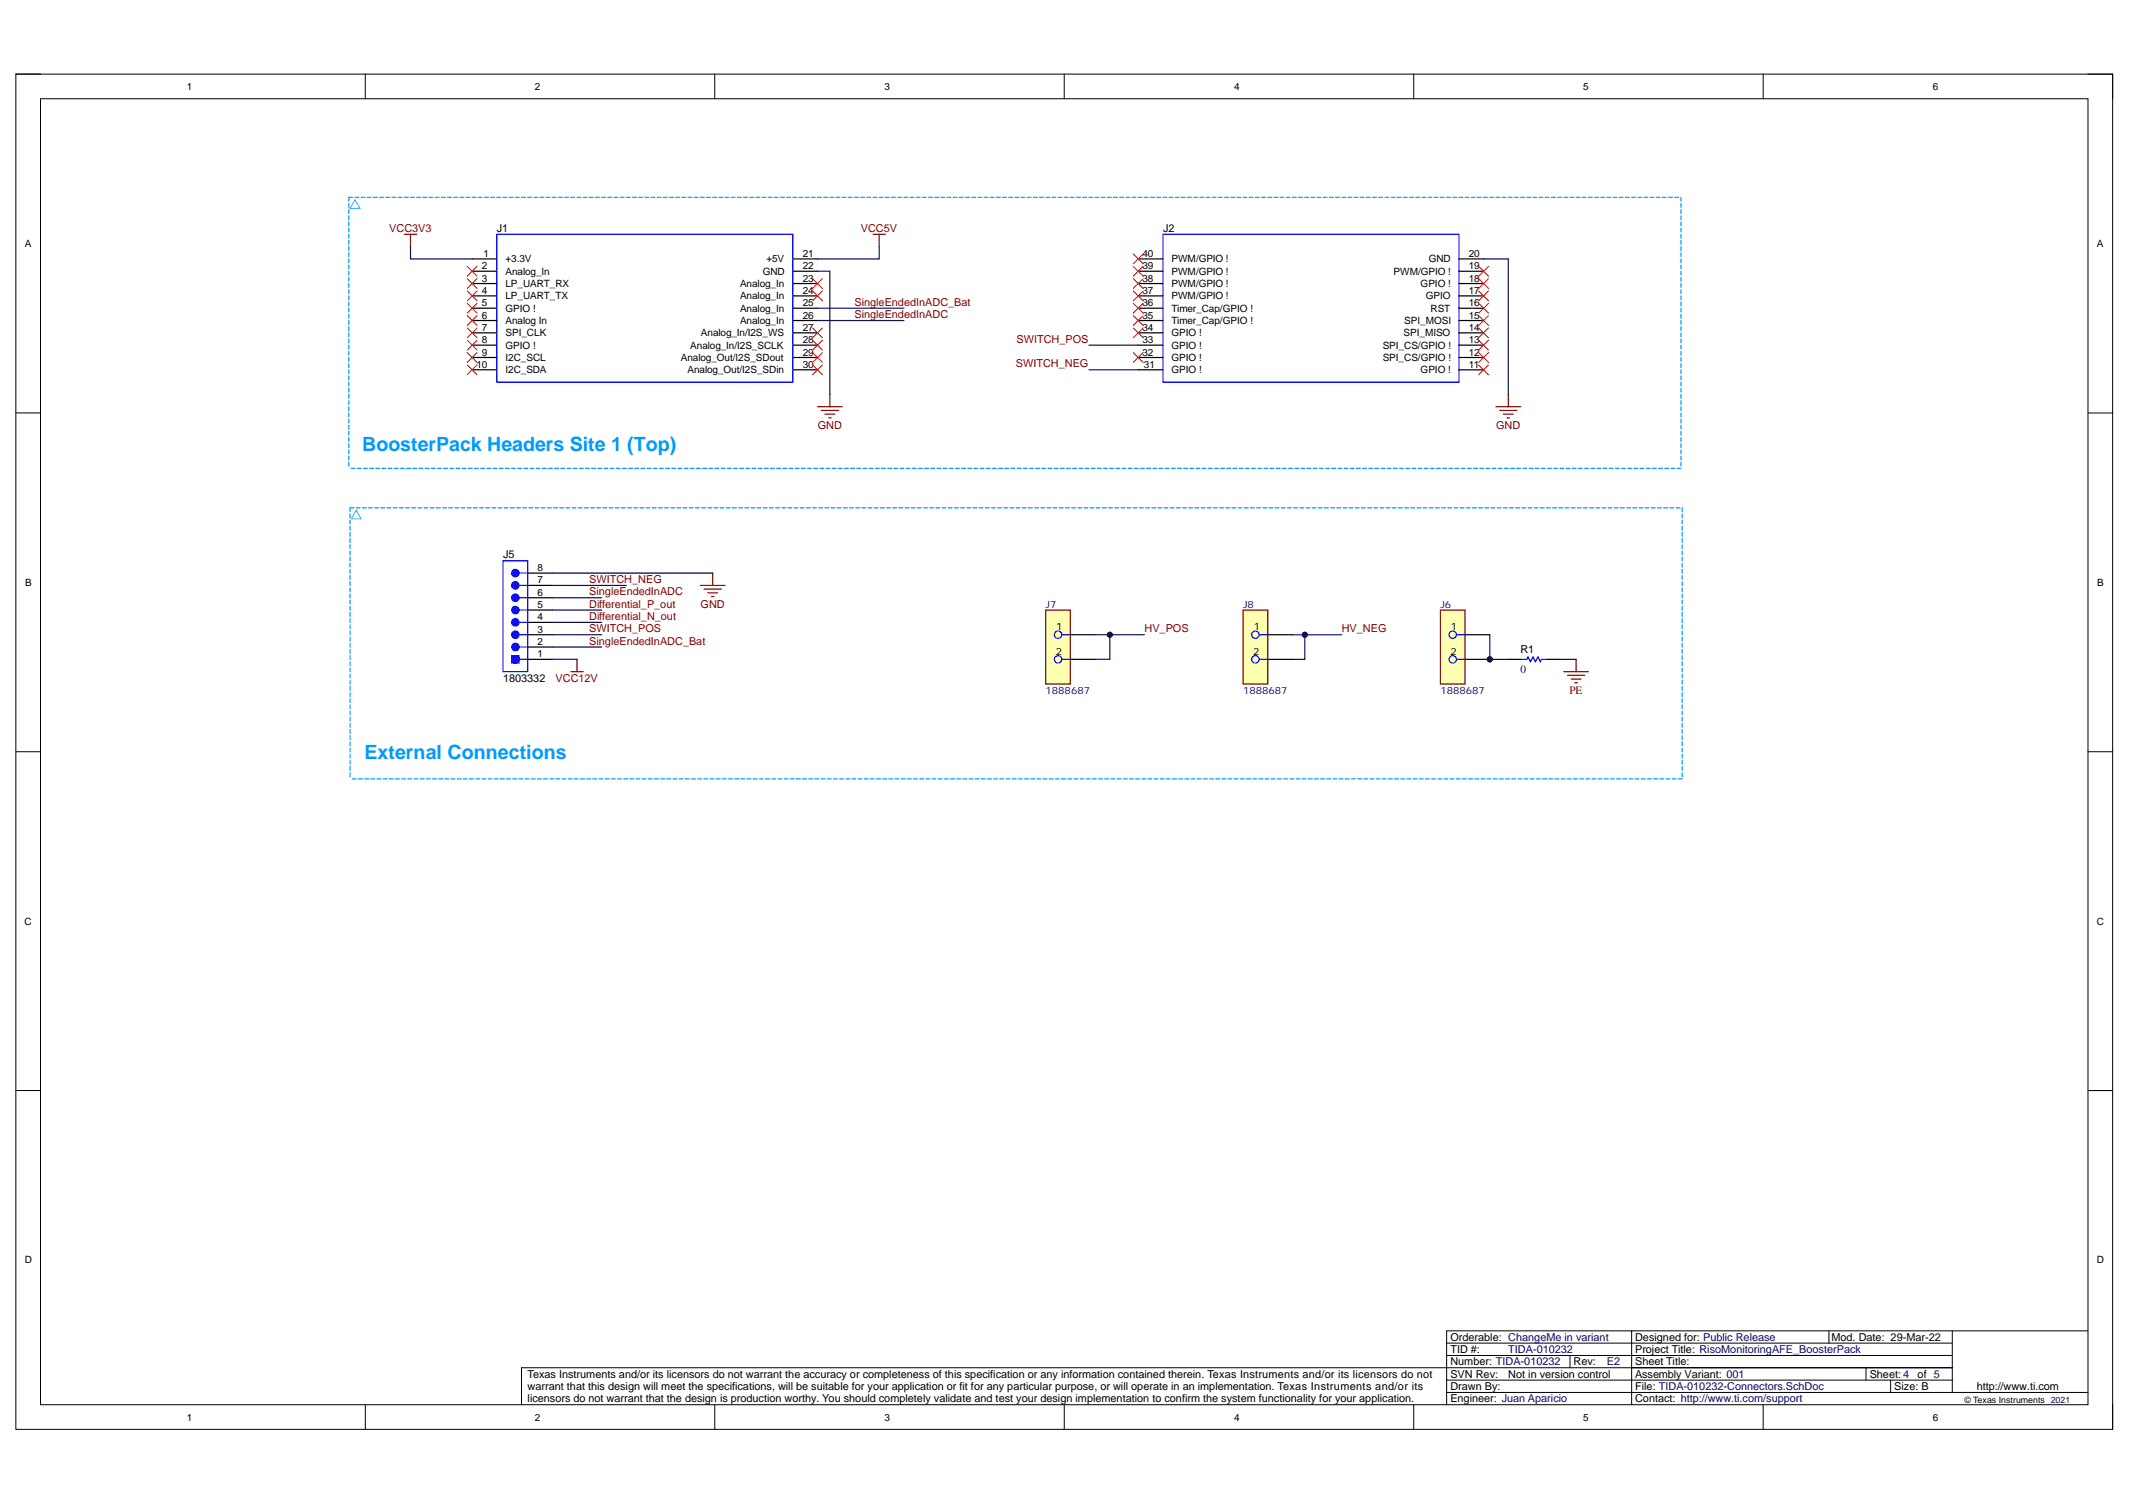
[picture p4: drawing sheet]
<svg xmlns="http://www.w3.org/2000/svg" width="297mm" height="210mm" viewBox="0 0 297 210" stroke-linecap="round" stroke-linejoin="round" font-family="sans-serif">
<path d="M2.2 10.3h292.4v189.1h-292.4z" fill="none" stroke="#000" stroke-width=".14"/>
<path d="M5.6 13.8h285.6v182.1h-285.6z" fill-rule="evenodd" fill="#fff"/>
<g fill="none" stroke="#000" stroke-width=".14">
<path d="M2.2 10.3h3.4M5.6 13.8h285.6v182.1h-285.6zM50.9 10.3v3.5M99.7 10.3v3.5M148.4 10.3v3.5M197.1 10.3v3.5M245.9 10.3v3.5M291.2 10.3h3.4v3.5M2.2 57.6h3.4M291.2 57.6h3.4M2.2 104.8h3.4M291.2 104.8h3.4"/>
<path d="M2.2 152.1h3.4M291.2 152.1h3.4M50.9 195.9v3.5M99.7 195.9v3.5M148.4 195.9v3.5M197.1 195.9v3.5M201.7 194.2h89.5M201.7 192.5h70.6M201.7 189h70.6M201.7 187.3h70.6M218.9 189v1.8M227.5 185.6v10.3"/>
<path d="M245.9 195.9v3.5M255.1 185.6v1.7M260.2 190.8v1.7M263.7 192.5v1.7M272.3 190.8h-199.6v5.1M272.3 185.6v8.6M291.2 185.6h-89.5v10.3M294.6 195.9v3.5"/>
</g>
<g fill="none" stroke="#800000" stroke-width=".17">
<path d="M56.4 32.7h1.7M57.2 32.7v1.7M121.8 32.7h1.7M122.6 32.7v1.7M114 56.7h3.5M114.5 57.2h2.4M115 57.8h1.4M115.6 58.3h.3M115.7 55v1.7M208.6 56.7h3.5M209.1 57.2h2.4M209.7 57.8h1.3"/>
<path d="M210.2 58.3h.3M210.3 55v1.7"/>
</g>
<g fill="none" stroke="#09f" stroke-width=".17">
<path d="M48.6 28.4v.5M48.6 29.2v.6M48.6 30.1v.5M48.6 31v.5M48.6 31.8v.6M48.6 32.7v.5M48.6 33.5v.6M48.6 34.4v.5M48.6 35.3v.5M48.6 36.1v.5M48.6 37v.5M48.6 37.8v.6"/>
<path d="M48.6 38.7v.5M48.6 39.5v.6M49.2 27.5h-.6v.6M49.5 27.5h.5M50.4 27.5h.5M51.2 27.5h.6M52.1 27.5h.5M52.9 27.5h.6M53.8 27.5h.5M54.7 27.5h.5M55.5 27.5h.6M56.4 27.5h.5"/>
<path d="M57.2 27.5h.6M58.1 27.5h.5M59 27.5h.5M59.8 27.5h.6M60.7 27.5h.5M61.5 27.5h.6M62.4 27.5h.5M63.3 27.5h.5M64.1 27.5h.6M65 27.5h.5M65.8 27.5h.6M66.7 27.5h.5"/>
<path d="M67.6 27.5h.5M68.4 27.5h.6M69.3 27.5h.5M70.1 27.5h.6M71 27.5h.5M71.9 27.5h.5M72.7 27.5h.6M73.6 27.5h.5M74.4 27.5h.6M75.3 27.5h.5M76.2 27.5h.5M77 27.5h.6"/>
<path d="M77.9 27.5h.5M78.7 27.5h.6M79.6 27.5h.5M80.5 27.5h.5M81.3 27.5h.6M82.2 27.5h.5M83 27.5h.6M83.9 27.5h.5M84.8 27.5h.5M85.6 27.5h.6M86.5 27.5h.5M87.4 27.5h.5"/>
<path d="M88.2 27.5h.5M89.1 27.5h.5M89.9 27.5h.6M90.8 27.5h.5M91.7 27.5h.5M92.5 27.5h.5M93.4 27.5h.5M94.2 27.5h.6M95.1 27.5h.5M96 27.5h.5M96.8 27.5h.5M97.7 27.5h.5"/>
<path d="M98.5 27.5h.6M99.4 27.5h.5M100.3 27.5h.5M101.1 27.5h.5M102 27.5h.5M102.8 27.5h.6M103.7 27.5h.5M104.6 27.5h.5M105.4 27.5h.5M106.3 27.5h.5M107.1 27.5h.6M108 27.5h.5"/>
<path d="M108.9 27.5h.5M109.7 27.5h.5M110.6 27.5h.5M111.4 27.5h.6M112.3 27.5h.5M113.2 27.5h.5M114 27.5h.5M114.9 27.5h.5M115.7 27.5h.6M116.6 27.5h.5M117.5 27.5h.5M118.3 27.5h.5"/>
<path d="M119.2 27.5h.5M120 27.5h.6M120.9 27.5h.5M121.8 27.5h.5M122.6 27.5h.5M123.5 27.5h.5M124.3 27.5h.6M125.2 27.5h.5M126.1 27.5h.5M126.9 27.5h.5M127.8 27.5h.5M128.6 27.5h.6"/>
<path d="M129.5 27.5h.5M130.4 27.5h.5M131.2 27.5h.5M132.1 27.5h.5M132.9 27.5h.6M133.8 27.5h.5M134.7 27.5h.5M135.5 27.5h.5M136.4 27.5h.5M137.2 27.5h.6M138.1 27.5h.5M139 27.5h.5"/>
<path d="M139.8 27.5h.5M140.7 27.5h.5M141.5 27.5h.6M142.4 27.5h.5M143.3 27.5h.5M144.1 27.5h.5M145 27.5h.5M145.8 27.5h.6M146.7 27.5h.5M147.6 27.5h.5M148.4 27.5h.5M149.3 27.5h.5"/>
<path d="M150.1 27.5h.6M151 27.5h.5M151.9 27.5h.5M152.7 27.5h.5M153.6 27.5h.5M154.4 27.5h.6M155.3 27.5h.5M156.2 27.5h.5M157 27.5h.5M157.9 27.5h.5M158.7 27.5h.6M159.6 27.5h.5"/>
<path d="M160.5 27.5h.5M161.3 27.5h.5M162.2 27.5h.5M163 27.5h.6M163.9 27.5h.5M164.8 27.5h.5M165.6 27.5h.5M166.5 27.5h.5M167.3 27.5h.6M168.2 27.5h.5M169.1 27.5h.5M169.9 27.5h.5"/>
<path d="M170.8 27.5h.5M171.6 27.5h.6M172.5 27.5h.5M173.4 27.5h.5M174.2 27.5h.6M175.1 27.5h.5M175.9 27.5h.6M176.8 27.5h.5M177.7 27.5h.5M178.5 27.5h.5M179.4 27.5h.5M180.2 27.5h.6"/>
<path d="M181.1 27.5h.5M182 27.5h.5M182.8 27.5h.6M183.7 27.5h.5M184.5 27.5h.6M185.4 27.5h.5M186.3 27.5h.5M187.1 27.5h.5M188 27.5h.5M188.8 27.5h.6M189.7 27.5h.5M190.6 27.5h.5"/>
<path d="M191.4 27.5h.6M192.3 27.5h.5M193.1 27.5h.6M194 27.5h.5M194.9 27.5h.5M195.7 27.5h.6M196.6 27.5h.5M197.4 27.5h.6M198.3 27.5h.5M199.2 27.5h.5M200 27.5h.6M200.9 27.5h.5"/>
<path d="M201.7 27.5h.6M202.6 27.5h.5M203.5 27.5h.5M204.3 27.5h.6M205.2 27.5h.5M206 27.5h.6M206.9 27.5h.5M207.8 27.5h.5M208.6 27.5h.6M209.5 27.5h.5M210.3 27.5h.6M211.2 27.5h.5"/>
<path d="M212.1 27.5h.5M212.9 27.5h.6M213.8 27.5h.5M214.6 27.5h.6M215.5 27.5h.5M216.4 27.5h.5M217.2 27.5h.6M218.1 27.5h.5M218.9 27.5h.6M219.8 27.5h.5M220.7 27.5h.5M221.5 27.5h.6"/>
<path d="M222.4 27.5h.5M223.2 27.5h.6M224.1 27.5h.5M225 27.5h.5M225.8 27.5h.6M226.7 27.5h.5M227.5 27.5h.6M228.4 27.5h.5M229.3 27.5h.5M230.1 27.5h.6M231 27.5h.5M231.8 27.5h.6"/>
<path d="M232.7 27.5h.5M233.6 27.5h.5M234.4 27.5v.6M234.4 28.4v.5M234.4 29.2v.6M234.4 30.1v.5M234.4 31v.5M234.4 31.8v.6M234.4 32.7v.5M234.4 33.5v.6M234.4 34.4v.5M234.4 35.3v.5"/>
<path d="M234.4 36.1v.6M234.4 37v.5M234.4 37.8v.6M234.4 38.7v.5M234.4 39.5v.6M48.6 40.4v.5M48.6 41.3v.5M48.6 42.1v.6M48.6 43v.5M48.6 43.8v.6M48.6 44.7v.5M48.6 45.6v.5"/>
<path d="M48.6 46.4v.6M48.6 47.3v.5M48.6 48.1v.6M48.6 49v.5M48.6 49.9v.5M48.6 50.7v.6M48.6 51.6v.5M48.6 52.4v.6M48.6 53.3v.5M48.6 54.2v.5M48.6 55v.5M48.6 55.9v.5"/>
<path d="M48.6 56.7v.6M48.6 57.6v.5M48.6 58.4v.6M48.6 59.3v.5M234.4 40.4v.6M234.4 41.3v.5M234.4 42.1v.6M234.4 43v.5M234.4 43.8v.6M234.4 44.7v.5M234.4 45.6v.5M234.4 46.4v.6"/>
<path d="M234.4 47.3v.5M234.4 48.1v.6M234.4 49v.5M234.4 49.9v.5M234.4 50.7v.6M234.4 51.6v.5M234.4 52.4v.6M234.4 53.3v.5M234.4 54.2v.5M234.4 55v.6M234.4 55.9v.5M234.4 56.7v.6"/>
<path d="M234.4 57.6v.5M234.4 58.5v.5M234.4 59.3v.5M48.6 60.2v.5M48.6 61v.6M48.6 61.9v.5M48.6 62.7v.6M48.6 63.6v.5M48.6 64.5v.5M49 65.3h.5M49.8 65.3h.6M50.7 65.3h.5"/>
<path d="M51.5 65.3h.6M52.4 65.3h.5M53.3 65.3h.5M54.1 65.3h.6M55 65.3h.5M55.8 65.3h.6M56.7 65.3h.5M57.6 65.3h.5M58.4 65.3h.6M59.3 65.3h.5M60.1 65.3h.6M61 65.3h.5"/>
<path d="M61.9 65.3h.5M62.7 65.3h.6M63.6 65.3h.5M64.4 65.3h.6M65.3 65.3h.5M66.2 65.3h.5M67 65.3h.6M67.9 65.3h.5M68.7 65.3h.6M69.6 65.3h.5M70.5 65.3h.5M71.3 65.3h.6"/>
<path d="M72.2 65.3h.5M73 65.3h.6M73.9 65.3h.5M74.8 65.3h.5M75.6 65.3h.6M76.5 65.3h.5M77.3 65.3h.6M78.2 65.3h.5M79.1 65.3h.5M79.9 65.3h.6M80.8 65.3h.5M81.6 65.3h.6"/>
<path d="M82.5 65.3h.5M83.4 65.3h.5M84.2 65.3h.6M85.1 65.3h.5M85.9 65.3h.6M86.8 65.3h.6M87.7 65.3h.5M88.5 65.3h.6M89.4 65.3h.5M90.2 65.3h.6M91.1 65.3h.6M92 65.3h.5"/>
<path d="M92.8 65.3h.6M93.7 65.3h.5M94.5 65.3h.6M95.4 65.3h.6M96.3 65.3h.5M97.1 65.3h.6M98 65.3h.5M98.8 65.3h.6M99.7 65.3h.6M100.6 65.3h.5M101.4 65.3h.6M102.3 65.3h.5"/>
<path d="M103.1 65.3h.6M104 65.3h.6M104.9 65.3h.5M105.7 65.3h.6M106.6 65.3h.5M107.4 65.3h.6M108.3 65.3h.6M109.2 65.3h.5M110 65.3h.6M110.9 65.3h.5M111.7 65.3h.6M112.6 65.3h.6"/>
<path d="M113.5 65.3h.5M114.3 65.3h.6M115.2 65.3h.5M116.1 65.3h.5M116.9 65.3h.6M117.8 65.3h.5M118.6 65.3h.6M119.5 65.3h.5M120.4 65.3h.5M121.2 65.3h.6M122.1 65.3h.5M122.9 65.3h.6"/>
<path d="M123.8 65.3h.5M124.7 65.3h.5M125.5 65.3h.6M126.4 65.3h.5M127.2 65.3h.6M128.1 65.3h.5M129 65.3h.5M129.8 65.3h.6M130.7 65.3h.5M131.5 65.3h.6M132.4 65.3h.5M133.3 65.3h.5"/>
<path d="M134.1 65.3h.6M135 65.3h.5M135.8 65.3h.6M136.7 65.3h.5M137.6 65.3h.5M138.4 65.3h.6M139.3 65.3h.5M140.1 65.3h.6M141 65.3h.5M141.9 65.3h.5M142.7 65.3h.6M143.6 65.3h.5"/>
<path d="M144.4 65.3h.6M145.3 65.3h.5M146.2 65.3h.5M147 65.3h.6M147.9 65.3h.5M148.7 65.3h.6M149.6 65.3h.5M150.5 65.3h.5M151.3 65.3h.6M152.2 65.3h.5M153 65.3h.6M153.9 65.3h.5"/>
<path d="M154.8 65.3h.5M155.6 65.3h.6M156.5 65.3h.5M157.3 65.3h.6M158.2 65.3h.5M159.1 65.3h.5M159.9 65.3h.6M160.8 65.3h.5M161.6 65.3h.6M162.5 65.3h.5M163.4 65.3h.5M164.2 65.3h.6"/>
<path d="M165.1 65.3h.5M165.9 65.3h.6M166.8 65.3h.5M167.7 65.3h.5M168.5 65.3h.6M169.4 65.3h.5M170.2 65.3h.6M171.1 65.3h.5M172 65.3h.5M172.8 65.3h.6M173.7 65.3h.5M174.5 65.3h.6"/>
<path d="M175.4 65.3h.5M176.3 65.3h.5M177.1 65.3h.6M178 65.3h.5M178.8 65.3h.6M179.7 65.3h.5M180.6 65.3h.5M181.4 65.3h.6M182.3 65.3h.5M183.1 65.3h.6M184 65.3h.5M184.9 65.3h.5"/>
<path d="M185.7 65.3h.6M186.6 65.3h.5M187.4 65.3h.6M188.3 65.3h.5M189.2 65.3h.5M190 65.3h.6M190.9 65.3h.5M191.7 65.3h.6M192.6 65.3h.5M193.5 65.3h.5M194.3 65.3h.6M195.2 65.3h.5"/>
<path d="M196 65.3h.6M196.9 65.3h.5M197.8 65.3h.5M198.6 65.3h.6M199.5 65.3h.5M200.3 65.3h.6M201.2 65.3h.5M202.1 65.3h.5M202.9 65.3h.6M203.8 65.3h.5M204.6 65.3h.6M205.5 65.3h.5"/>
<path d="M206.4 65.3h.5M207.2 65.3h.6M208.1 65.3h.5M208.9 65.3h.6M209.8 65.3h.5M210.7 65.3h.5M211.5 65.3h.6M212.4 65.3h.5M213.2 65.3h.6M214.1 65.3h.5M215 65.3h.5M215.8 65.3h.6"/>
<path d="M216.7 65.3h.5M217.5 65.3h.6M218.4 65.3h.5M219.3 65.3h.5M220.1 65.3h.6M221 65.3h.5M221.8 65.3h.6M222.7 65.3h.5M223.6 65.3h.5M224.4 65.3h.6M225.3 65.3h.5M226.1 65.3h.6"/>
<path d="M227 65.3h.5M227.9 65.3h.5M228.7 65.3h.6M229.6 65.3h.5M230.4 65.3h.6M231.3 65.3h.5M232.2 65.3h.5M233 65.3h.6M233.9 65.3h.5M234.4 60.2v.5M234.4 61v.6M234.4 61.9v.5"/>
<path d="M234.4 62.8v.5M234.4 63.6v.5M234.4 64.5v.5"/>
</g>
<path d="M49.5 27.9l.7 1.2h-1.4z" fill="none" stroke="#33adff" stroke-width=".14"/>
<path d="M69.3 32.7h41.3v20.6h-41.3z" fill-rule="evenodd" fill="#fff"/>
<path d="M69.3 32.7h41.3v20.6h-41.3z" fill="none" stroke="#00f" stroke-width=".17"/>
<g fill="none" stroke="#000" stroke-width=".17">
<path d="M65.8 36.1h3.5M65.8 37.8h3.5M65.8 39.5h3.5M110.6 36.1h3.4M110.6 37.8h3.4M110.6 39.5h3.4M65.8 41.3h3.5M65.8 43h3.5M65.8 44.7h3.5M65.8 46.4h3.5M65.8 48.1h3.5M65.8 49.9h3.5"/>
<path d="M65.8 51.6h3.5M110.6 41.3h3.4M110.6 43h3.4M110.6 44.7h3.4M110.6 46.4h3.4M110.6 48.1h3.4M110.6 49.9h3.4M110.6 51.6h3.4"/>
</g>
<path d="M162.2 32.7h41.3v20.6h-41.3z" fill-rule="evenodd" fill="#fff"/>
<path d="M162.2 32.7h41.3v20.6h-41.3z" fill="none" stroke="#00f" stroke-width=".17"/>
<g fill="none" stroke="#000" stroke-width=".17">
<path d="M158.7 39.5h3.5M158.7 37.8h3.5M158.7 36.1h3.5M203.5 39.5h3.4M203.5 37.8h3.4M203.5 36.1h3.4M158.7 51.6h3.5M158.7 49.9h3.5M158.7 48.1h3.5M158.7 46.4h3.5M158.7 44.7h3.5M158.7 43h3.5"/>
<path d="M158.7 41.3h3.5M203.5 49.9h3.4M203.5 48.1h3.4M203.5 46.4h3.4M203.5 44.7h3.4M203.5 43h3.4M203.5 41.3h3.4M203.5 51.6h3.4M73.6 85.1h3.4M73.6 86.8h3.4"/>
</g>
<g fill="none" stroke="#f00" stroke-width=".14">
<path d="M65.2 38.9l1.3 1.3M65.2 37.1l1.3 1.4M66.5 38.9l-1.3 1.3M66.5 37.1l-1.3 1.4M113.3 38.9l1.4 1.3M114.7 38.9l-1.4 1.3M158 35.4l1.4 1.4M158 37.1l1.4 1.4M158 38.9l1.4 1.3M159.4 35.4l-1.4 1.4M159.4 37.1l-1.4 1.4M159.4 38.9l-1.4 1.3"/>
<path d="M206.2 38.9l1.4 1.3M207.6 38.9l-1.4 1.3M65.2 40.6l1.3 1.4M65.2 44l1.3 1.4M65.2 45.7l1.3 1.4M65.2 49.2l1.3 1.3M65.2 50.9l1.3 1.4M66.5 40.6l-1.3 1.4M66.5 44l-1.3 1.4M66.5 45.7l-1.3 1.4M66.5 49.2l-1.3 1.3M66.5 50.9l-1.3 1.4"/>
<path d="M113.3 45.7l1.4 1.4M113.3 47.5l1.4 1.3M113.3 49.2l1.4 1.3M113.3 50.9l1.4 1.4M113.3 40.6l1.4 1.4M114.7 45.7l-1.4 1.4M114.7 47.5l-1.4 1.3M114.7 49.2l-1.4 1.3M114.7 50.9l-1.4 1.4M114.7 40.6l-1.4 1.4M158 40.6l1.4 1.4M158 42.3l1.4 1.4"/>
<path d="M158 44l1.4 1.4M158 45.7l1.4 1.4M158 49.2l1.4 1.3M159.4 40.6l-1.4 1.4M159.4 42.3l-1.4 1.4M159.4 44l-1.4 1.4M159.4 45.7l-1.4 1.4M159.4 49.2l-1.4 1.3M206.2 40.6l1.4 1.4M206.2 42.3l1.4 1.4M206.2 44l1.4 1.4M206.2 45.7l1.4 1.4"/>
<path d="M206.2 47.5l1.4 1.3M206.2 49.2l1.4 1.3M206.2 50.9l1.4 1.4M207.6 40.6l-1.4 1.4M207.6 42.3l-1.4 1.4M207.6 44l-1.4 1.4M207.6 45.7l-1.4 1.4M207.6 47.5l-1.4 1.3M207.6 49.2l-1.4 1.3M207.6 50.9l-1.4 1.4"/>
</g>
<path d="M99.4 79.9v1.7M79.6 93.7h1.7M80.5 92v1.7M97.7 81.6h3.4M98.2 82.2h2.4M98.7 82.7h1.4M99.2 83.2h.4" fill="none" stroke="#800000" stroke-width=".17"/>
<path d="M70.2 78.2h3.4v15.5h-3.4z" fill-rule="evenodd" fill="#fff"/>
<path d="M70.2 78.2h3.4v15.5h-3.4zM72.4 90.2h1.2" fill="none" stroke="#00f" stroke-width=".17"/>
<circle cx="71.9" cy="90.2" r=".52" fill="#00f"/>
<g fill="none" stroke="#00f" stroke-width=".17">
<path d="M72.4 92h1.2"/>
<circle cx="71.9" cy="90.2" r=".52"/>
</g>
<circle cx="71.9" cy="92" r=".52" fill="#00f"/>
<circle cx="71.9" cy="92" r=".52" fill="none" stroke="#00f" stroke-width=".17"/>
<circle cx="71.9" cy="88.5" r=".52" fill="#00f"/>
<g fill="none" stroke="#00f" stroke-width=".17">
<path d="M72.4 88.5h1.2"/>
<circle cx="71.9" cy="88.5" r=".52"/>
</g>
<path d="M73.6 92h3.4M73.6 90.2h3.4M73.6 88.5h3.4" fill="none" stroke="#000" stroke-width=".17"/>
<circle cx="71.9" cy="86.8" r=".52" fill="#00f"/>
<g fill="none" stroke="#00f" stroke-width=".17">
<path d="M72.4 86.8h1.2"/>
<circle cx="71.9" cy="86.8" r=".52"/>
</g>
<circle cx="71.9" cy="85.1" r=".52" fill="#00f"/>
<g fill="none" stroke="#00f" stroke-width=".17">
<path d="M72.4 85.1h1.2"/>
<circle cx="71.9" cy="85.1" r=".52"/>
</g>
<path d="M73.6 83.4h3.4" fill="none" stroke="#000" stroke-width=".17"/>
<circle cx="71.9" cy="83.4" r=".52" fill="#00f"/>
<g fill="none" stroke="#00f" stroke-width=".17">
<path d="M72.4 83.4h1.2"/>
<circle cx="71.9" cy="83.4" r=".52"/>
</g>
<path d="M73.6 81.6h3.4" fill="none" stroke="#000" stroke-width=".17"/>
<circle cx="71.9" cy="81.6" r=".52" fill="#00f"/>
<g fill="none" stroke="#00f" stroke-width=".17">
<path d="M72.4 81.6h1.2"/>
<circle cx="71.9" cy="81.6" r=".52"/>
</g>
<path d="M73.6 79.9h3.4" fill="none" stroke="#000" stroke-width=".17"/>
<circle cx="71.9" cy="79.9" r=".52" fill="#00f"/>
<g fill="none" stroke="#00f" stroke-width=".17">
<path d="M72.4 79.9h1.2"/>
<circle cx="71.9" cy="79.9" r=".52"/>
</g>
<path d="M71.4 91.4h1v1.1h-1z" fill-rule="evenodd" fill="#00f"/>
<path d="M71.4 91.4h1v1.1h-1z" fill="none" stroke="#00f" stroke-width=".17"/>
<circle cx="207.8" cy="92" r=".35" fill="#000080"/>
<circle cx="207.8" cy="92" r=".35" fill="none" stroke="#000080" stroke-width=".14"/>
<path d="M200.9 85.1h3.4v10.3h-3.4z" fill-rule="evenodd" fill="#ffffb0"/>
<path d="M200.9 85.1h3.4v10.3h-3.4z" fill="none" stroke="#800000" stroke-width=".17"/>
<g fill="none" stroke="#00f" stroke-width=".17">
<path d="M203.1 88.5h1.2M203.1 92h1.2"/>
<circle cx="202.6" cy="88.5" r=".52"/>
<circle cx="202.6" cy="92" r=".52"/>
</g>
<path d="M204.3 88.5h3.5M204.3 92h3.5" fill="none" stroke="#000" stroke-width=".17"/>
<circle cx="207.8" cy="92" r=".35" fill="#000080"/>
<circle cx="207.8" cy="92" r=".35" fill="none" stroke="#000080" stroke-width=".14"/>
<path d="M173.4 85.1h3.4v10.3h-3.4z" fill-rule="evenodd" fill="#ffffb0"/>
<path d="M173.4 85.1h3.4v10.3h-3.4z" fill="none" stroke="#800000" stroke-width=".17"/>
<g fill="none" stroke="#00f" stroke-width=".17">
<path d="M175.6 88.5h1.2M175.6 92h1.2"/>
<circle cx="175.1" cy="88.5" r=".52"/>
<circle cx="175.1" cy="92" r=".52"/>
</g>
<path d="M176.8 88.5h3.4M176.8 92h3.4" fill="none" stroke="#000" stroke-width=".17"/>
<path d="M145.8 85.1h3.5v10.3h-3.5z" fill-rule="evenodd" fill="#ffffb0"/>
<path d="M145.8 85.1h3.5v10.3h-3.5zM218.1 93.7h3.4M218.6 94.2h2.4M219.1 94.7h1.4M219.6 95.2h.4M219.8 92v1.7" fill="none" stroke="#800000" stroke-width=".17"/>
<g fill="none" stroke="#00f" stroke-width=".17">
<path d="M148.1 88.5h1.2M148.1 92h1.2M212.2 92h.7l.2-.4 .3 .7 .4-.7 .3 .7 .4-.7 .3 .7 .2-.3h.7"/>
<circle cx="147.6" cy="92" r=".52"/>
<circle cx="147.6" cy="88.5" r=".52"/>
</g>
<path d="M149.3 88.5h3.4M149.3 92h3.4M210.5 92h1.7M215.7 92h1.7" fill="none" stroke="#000" stroke-width=".17"/>
<g fill="none" stroke="#09f" stroke-width=".17">
<path d="M48.8 71.7v.5M48.8 72.5v.6M48.8 73.4v.5M48.8 74.3v.5M48.8 75.1v.6M48.8 76v.5M48.8 76.8v.6M48.8 77.7v.5M48.8 78.6v.5M48.8 79.4v.5M49.4 70.8h-.6v.6M49.7 70.8h.5"/>
<path d="M50.5 70.8h.6M51.4 70.8h.5M52.3 70.8h.5M53.1 70.8h.6M54 70.8h.5M54.8 70.8h.6M55.7 70.8h.5M56.6 70.8h.5M57.4 70.8h.6M58.3 70.8h.5M59.1 70.8h.6M60 70.8h.5"/>
<path d="M60.9 70.8h.5M61.7 70.8h.6M62.6 70.8h.5M63.4 70.8h.6M64.3 70.8h.5M65.2 70.8h.5M66 70.8h.6M66.9 70.8h.5M67.7 70.8h.6M68.6 70.8h.5M69.5 70.8h.5M70.3 70.8h.6"/>
<path d="M71.2 70.8h.5M72 70.8h.6M72.9 70.8h.5M73.8 70.8h.5M74.6 70.8h.6M75.5 70.8h.5M76.3 70.8h.6M77.2 70.8h.5M78.1 70.8h.5M78.9 70.8h.6M79.8 70.8h.5M80.6 70.8h.6"/>
<path d="M81.5 70.8h.5M82.4 70.8h.5M83.2 70.8h.6M84.1 70.8h.5M84.9 70.8h.6M85.8 70.8h.5M86.7 70.8h.5M87.5 70.8h.6M88.4 70.8h.5M89.2 70.8h.6M90.1 70.8h.5M91 70.8h.5"/>
<path d="M91.8 70.8h.6M92.7 70.8h.5M93.5 70.8h.6M94.4 70.8h.5M95.3 70.8h.5M96.1 70.8h.6M97 70.8h.5M97.8 70.8h.6M98.7 70.8h.5M99.6 70.8h.5M100.4 70.8h.6M101.3 70.8h.5"/>
<path d="M102.1 70.8h.6M103 70.8h.5M103.9 70.8h.5M104.7 70.8h.6M105.6 70.8h.5M106.4 70.8h.6M107.3 70.8h.5M108.2 70.8h.5M109 70.8h.6M109.9 70.8h.5M110.7 70.8h.6M111.6 70.8h.5"/>
<path d="M112.5 70.8h.5M113.3 70.8h.6M114.2 70.8h.5M115 70.8h.6M115.9 70.8h.5M116.8 70.8h.5M117.6 70.8h.6M118.5 70.8h.5M119.3 70.8h.6M120.2 70.8h.5M121.1 70.8h.5M121.9 70.8h.6"/>
<path d="M122.8 70.8h.5M123.6 70.8h.6M124.5 70.8h.5M125.4 70.8h.5M126.2 70.8h.6M127.1 70.8h.5M127.9 70.8h.6M128.8 70.8h.5M129.7 70.8h.5M130.5 70.8h.6M131.4 70.8h.5M132.2 70.8h.6"/>
<path d="M133.1 70.8h.5M134 70.8h.5M134.8 70.8h.6M135.7 70.8h.5M136.5 70.8h.6M137.4 70.8h.5M138.3 70.8h.5M139.1 70.8h.6M140 70.8h.5M140.8 70.8h.6M141.7 70.8h.5M142.6 70.8h.5"/>
<path d="M143.4 70.8h.6M144.3 70.8h.5M145.1 70.8h.6M146 70.8h.5M146.9 70.8h.5M147.7 70.8h.6M148.6 70.8h.5M149.4 70.8h.6M150.3 70.8h.5M151.2 70.8h.5M152 70.8h.6M152.9 70.8h.5"/>
<path d="M153.7 70.8h.6M154.6 70.8h.5M155.5 70.8h.5M156.3 70.8h.6M157.2 70.8h.5M158 70.8h.6M158.9 70.8h.5M159.8 70.8h.5M160.6 70.8h.6M161.5 70.8h.5M162.3 70.8h.6M163.2 70.8h.5"/>
<path d="M164.1 70.8h.5M164.9 70.8h.6M165.8 70.8h.5M166.6 70.8h.6M167.5 70.8h.5M168.4 70.8h.5M169.2 70.8h.6M170.1 70.8h.5M170.9 70.8h.6M171.8 70.8h.5M172.7 70.8h.5M173.5 70.8h.6"/>
<path d="M174.4 70.8h.5M175.2 70.8h.6M176.1 70.8h.5M177 70.8h.5M177.8 70.8h.6M178.7 70.8h.5M179.5 70.8h.6M180.4 70.8h.5M181.3 70.8h.5M182.1 70.8h.6M183 70.8h.5M183.9 70.8h.5"/>
<path d="M184.7 70.8h.5M185.6 70.8h.5M186.4 70.8h.6M187.3 70.8h.5M188.1 70.8h.6M189 70.8h.5M189.9 70.8h.5M190.7 70.8h.6M191.6 70.8h.5M192.5 70.8h.5M193.3 70.8h.5M194.2 70.8h.5"/>
<path d="M195 70.8h.6M195.9 70.8h.5M196.7 70.8h.6M197.6 70.8h.5M198.5 70.8h.5M199.3 70.8h.6M200.2 70.8h.5M201.1 70.8h.5M201.9 70.8h.5M202.8 70.8h.5M203.6 70.8h.6M204.5 70.8h.5"/>
<path d="M205.3 70.8h.6M206.2 70.8h.5M207.1 70.8h.5M207.9 70.8h.6M208.8 70.8h.5M209.7 70.8h.5M210.5 70.8h.5M211.4 70.8h.5M212.2 70.8h.6M213.1 70.8h.5M213.9 70.8h.6M214.8 70.8h.5"/>
<path d="M215.7 70.8h.5M216.5 70.8h.6M217.4 70.8h.5M218.3 70.8h.5M219.1 70.8h.5M220 70.8h.5M220.8 70.8h.6M221.7 70.8h.5M222.5 70.8h.6M223.4 70.8h.5M224.3 70.8h.5M225.1 70.8h.6"/>
<path d="M226 70.8h.5M226.9 70.8h.5M227.7 70.8h.5M228.6 70.8h.5M229.4 70.8h.6M230.3 70.8h.5M231.1 70.8h.6M232 70.8h.5M232.9 70.8h.5M233.7 70.8h.6M234.6 70.8v.6M234.6 71.7v.5"/>
<path d="M234.6 72.5v.6M234.6 73.4v.5M234.6 74.3v.5M234.6 75.1v.6M234.6 76v.5M234.6 76.8v.6M234.6 77.7v.5M234.6 78.6v.5M234.6 79.4v.6M48.8 80.3v.5M48.8 81.1v.6M48.8 82v.5"/>
<path d="M48.8 82.9v.5M48.8 83.7v.5M48.8 84.6v.5M48.8 85.4v.6M48.8 86.3v.5M48.8 87.1v.6M48.8 88v.5M48.8 88.9v.5M48.8 89.7v.6M48.8 90.6v.5M48.8 91.4v.6M48.8 92.3v.5"/>
<path d="M48.8 93.2v.5M48.8 94v.6M48.8 94.9v.5M48.8 95.7v.6M48.8 96.6v.5M48.8 97.5v.5M48.8 98.3v.6M48.8 99.2v.5M234.6 80.3v.5M234.6 81.1v.6M234.6 82v.5M234.6 82.9v.5"/>
<path d="M234.6 83.7v.5M234.6 84.6v.5M234.6 85.4v.6M234.6 86.3v.5M234.6 87.2v.5M234.6 88v.5M234.6 88.9v.5M234.6 89.7v.6M234.6 90.6v.5M234.6 91.4v.6M234.6 92.3v.5M234.6 93.2v.5"/>
<path d="M234.6 94v.6M234.6 94.9v.5M234.6 95.7v.6M234.6 96.6v.5M234.6 97.5v.5M234.6 98.3v.6M234.6 99.2v.5M48.8 100v.6M48.8 100.9v.5M48.8 101.8v.5M48.8 102.6v.5M48.8 103.5v.5"/>
<path d="M48.8 104.3v.6M48.8 105.2v.5M48.8 106v.6M48.8 106.9v.5M48.8 107.8v.5M49.1 108.6h.6M50 108.6h.5M50.9 108.6h.5M51.7 108.6h.6M52.6 108.6h.5M53.4 108.6h.6M54.3 108.6h.5"/>
<path d="M55.2 108.6h.5M56 108.6h.6M56.9 108.6h.5M57.7 108.6h.6M58.6 108.6h.5M59.5 108.6h.5M60.3 108.6h.6M61.2 108.6h.5M62 108.6h.6M62.9 108.6h.5M63.8 108.6h.5M64.6 108.6h.6"/>
<path d="M65.5 108.6h.5M66.3 108.6h.6M67.2 108.6h.5M68.1 108.6h.5M68.9 108.6h.6M69.8 108.6h.5M70.6 108.6h.6M71.5 108.6h.5M72.4 108.6h.5M73.2 108.6h.6M74.1 108.6h.5M74.9 108.6h.6"/>
<path d="M75.8 108.6h.5M76.7 108.6h.5M77.5 108.6h.6M78.4 108.6h.5M79.2 108.6h.6M80.1 108.6h.5M81 108.6h.5M81.8 108.6h.6M82.7 108.6h.5M83.5 108.6h.6M84.4 108.6h.5M85.3 108.6h.5"/>
<path d="M86.1 108.6h.6M87 108.6h.5M87.8 108.6h.6M88.7 108.6h.5M89.6 108.6h.5M90.4 108.6h.6M91.3 108.6h.5M92.1 108.6h.6M93 108.6h.5M93.9 108.6h.5M94.7 108.6h.6M95.6 108.6h.5"/>
<path d="M96.4 108.6h.6M97.3 108.6h.5M98.2 108.6h.5M99 108.6h.6M99.9 108.6h.5M100.7 108.6h.6M101.6 108.6h.5M102.5 108.6h.5M103.3 108.6h.6M104.2 108.6h.5M105 108.6h.6M105.9 108.6h.5"/>
<path d="M106.8 108.6h.5M107.6 108.6h.6M108.5 108.6h.5M109.3 108.6h.6M110.2 108.6h.5M111.1 108.6h.5M111.9 108.6h.6M112.8 108.6h.5M113.6 108.6h.6M114.5 108.6h.5M115.4 108.6h.5M116.2 108.6h.6"/>
<path d="M117.1 108.6h.5M117.9 108.6h.6M118.8 108.6h.5M119.7 108.6h.5M120.5 108.6h.6M121.4 108.6h.5M122.2 108.6h.6M123.1 108.6h.5M124 108.6h.5M124.8 108.6h.6M125.7 108.6h.5M126.5 108.6h.6"/>
<path d="M127.4 108.6h.5M128.3 108.6h.5M129.1 108.6h.6M130 108.6h.5M130.8 108.6h.6M131.7 108.6h.5M132.6 108.6h.5M133.4 108.6h.6M134.3 108.6h.5M135.1 108.6h.6M136 108.6h.5M136.9 108.6h.5"/>
<path d="M137.7 108.6h.6M138.6 108.6h.5M139.4 108.6h.6M140.3 108.6h.5M141.2 108.6h.5M142 108.6h.6M142.9 108.6h.5M143.7 108.6h.6M144.6 108.6h.5M145.5 108.6h.5M146.3 108.6h.6M147.2 108.6h.5"/>
<path d="M148 108.6h.6M148.9 108.6h.5M149.8 108.6h.5M150.6 108.6h.6M151.5 108.6h.5M152.3 108.6h.6M153.2 108.6h.5M154.1 108.6h.5M154.9 108.6h.6M155.8 108.6h.5M156.6 108.6h.6M157.5 108.6h.5"/>
<path d="M158.4 108.6h.5M159.2 108.6h.6M160.1 108.6h.5M160.9 108.6h.6M161.8 108.6h.5M162.7 108.6h.5M163.5 108.6h.6M164.4 108.6h.5M165.2 108.6h.6M166.1 108.6h.5M167 108.6h.5M167.8 108.6h.6"/>
<path d="M168.7 108.6h.5M169.5 108.6h.6M170.4 108.6h.5M171.3 108.6h.5M172.1 108.6h.6M173 108.6h.5M173.8 108.6h.6M174.7 108.6h.5M175.6 108.6h.5M176.4 108.6h.6M177.3 108.6h.5M178.2 108.6h.5"/>
<path d="M179 108.6h.5M179.9 108.6h.5M180.7 108.6h.6M181.6 108.6h.5M182.4 108.6h.6M183.3 108.6h.6M184.2 108.6h.5M185 108.6h.6M185.9 108.6h.5M186.8 108.6h.5M187.6 108.6h.5M188.5 108.6h.5"/>
<path d="M189.3 108.6h.6M190.2 108.6h.5M191 108.6h.6M191.9 108.6h.6M192.8 108.6h.5M193.6 108.6h.6M194.5 108.6h.5M195.4 108.6h.5M196.2 108.6h.5M197.1 108.6h.5M197.9 108.6h.6M198.8 108.6h.5"/>
<path d="M199.6 108.6h.6M200.5 108.6h.6M201.4 108.6h.5M202.2 108.6h.6M203.1 108.6h.5M204 108.6h.5M204.8 108.6h.5M205.7 108.6h.5M206.5 108.6h.6M207.4 108.6h.5M208.2 108.6h.6M209.1 108.6h.6"/>
<path d="M210 108.6h.5M210.8 108.6h.6M211.7 108.6h.5M212.6 108.6h.5M213.4 108.6h.5M214.3 108.6h.5M215.1 108.6h.6M216 108.6h.5M216.8 108.6h.6M217.7 108.6h.6M218.6 108.6h.5M219.4 108.6h.6"/>
<path d="M220.3 108.6h.5M221.2 108.6h.5M222 108.6h.5M222.9 108.6h.5M223.7 108.6h.6M224.6 108.6h.5M225.4 108.6h.6M226.3 108.6h.6M227.2 108.6h.5M228 108.6h.6M228.9 108.6h.5M229.8 108.6h.5"/>
<path d="M230.6 108.6h.5M231.5 108.6h.5M232.3 108.6h.6M233.2 108.6h.5M234 108.6h.6M234.6 100v.6M234.6 100.9v.5M234.6 101.8v.5M234.6 102.6v.6M234.6 103.5v.5M234.6 104.3v.6M234.6 105.2v.5"/>
<path d="M234.6 106v.6M234.6 106.9v.5M234.6 107.8v.5"/>
</g>
<path d="M49.7 71.2l.7 1.2h-1.4z" fill="none" stroke="#33adff" stroke-width=".14"/>
<path d="M206.2 37.1l1.4 1.4M207.6 37.1l-1.4 1.4M65.2 42.3l1.3 1.4M65.2 47.5l1.3 1.3M66.5 42.3l-1.3 1.4M66.5 47.5l-1.3 1.3" fill="none" stroke="#f00" stroke-width=".14"/>
<g fill="none" stroke="#000080" stroke-width=".17">
<path d="M57.2 34.4v1.7h8.6M114 37.8h1.7v17.2M122.6 34.4v1.7h-8.6M206.9 36.1h3.4v18.9M114 43h12.1M114 44.7h12.1M151.9 48.1h6.8M77 79.9h22.4M77 92h3.5M77 85.1h6.9M77 83.4h6.9M77 81.6h10.4"/>
<path d="M77 86.8h6.9M77 88.5h6.9M180.2 88.5h6.9"/>
</g>
<circle cx="182" cy="88.5" r=".35" fill="#000080"/>
<circle cx="182" cy="88.5" r=".35" fill="none" stroke="#000080" stroke-width=".14"/>
<path d="M152.7 88.5h6.9" fill="none" stroke="#000080" stroke-width=".17"/>
<circle cx="154.8" cy="88.5" r=".34" fill="#000080"/>
<circle cx="154.8" cy="88.5" r=".34" fill="none" stroke="#000080" stroke-width=".14"/>
<path d="M151.9 51.6h6.8M77 90.2h6.9M154.8 88.5v3.5h-2.1M217.4 92h2.4" fill="none" stroke="#000080" stroke-width=".17"/>
<circle cx="154.8" cy="88.5" r=".34" fill="#000080"/>
<circle cx="154.8" cy="88.5" r=".34" fill="none" stroke="#000080" stroke-width=".14"/>
<path d="M182 88.5v3.5h-1.8" fill="none" stroke="#000080" stroke-width=".17"/>
<circle cx="182" cy="88.5" r=".35" fill="#000080"/>
<circle cx="182" cy="88.5" r=".35" fill="none" stroke="#000080" stroke-width=".14"/>
<path d="M207.8 88.5v3.5h2.7" fill="none" stroke="#000080" stroke-width=".17"/>
<circle cx="207.8" cy="92" r=".35" fill="#000080"/>
<circle cx="207.8" cy="92" r=".35" fill="none" stroke="#000080" stroke-width=".14"/>
<g font-size="2.7" fill="#09f">
<text x="50.5" y="62.9">BoosterPack Headers Site 1 (Top)</text>
<text x="50.8" y="105.8">External Connections</text>
</g>
<text font-size="1.6" fill="#000080" x="212" y="93.8">0</text>
<text font-size="1.6" fill="#800000" x="218.9" y="96.8">PE</text>
<g font-size="1.5" fill="#800000">
<text x="54.3" y="32.3">VCC3V3</text>
<text x="120" y="32.3">VCC5V</text>
<text x="119.2" y="42.7">SingleEndedInADC_Bat</text>
<text x="119.2" y="44.4">SingleEndedInADC</text>
<text x="141.8" y="47.8">SWITCH_POS</text>
<text x="141.7" y="51.2">SWITCH_NEG</text>
<text x="114" y="59.9">GND</text>
<text x="208.6" y="59.9">GND</text>
<text x="82.2" y="83">SingleEndedInADC</text>
<text x="82.2" y="81.3">SWITCH_NEG</text>
<text x="82.2" y="84.8">Differential_P_out</text>
<text x="82.2" y="86.5">Differential_N_out</text>
<text x="82.2" y="88.2">SWITCH_POS</text>
<text x="82.2" y="89.9">SingleEndedInADC_Bat</text>
<text x="97.7" y="84.8">GND</text>
<text x="159.6" y="88.2">HV_POS</text>
<text x="187.1" y="88.2">HV_NEG</text>
<text x="77.5" y="95.1">VCC12V</text>
</g>
<g font-size="1.5">
<text x="69.3" y="32.3">J1</text>
<text x="162.2" y="32.3">J2</text>
<text x="70.2" y="77.9">J5</text>
<text x="70.2" y="95.1">1803332</text>
<text x="212" y="91.1">R1</text>
<text x="202.3" y="190.4">Number: TIDA-010232</text>
<text x="202.3" y="188.7">TID #:</text>
<text x="202.3" y="187">Orderable: ChangeMe in variant</text>
<text x="219.4" y="190.4">Rev:</text>
<text x="228" y="190.4">Sheet Title:</text>
<text x="228" y="188.7">Project Title: RisoMonitoringAFE_BoosterPack</text>
<text x="228" y="187">Designed for: Public Release</text>
<text x="255.4" y="187">Mod. Date: 29-Mar-22</text>
<text x="73.6" y="192.2">Texas Instruments and/or its licensors do not warrant the accuracy or completeness of this specification or any information contained therein. Texas Instruments and/or its licensors do not</text>
<text x="73.6" y="193.9">warrant that this design will meet the specifications, will be suitable for your application or fit for any particular purpose, or will operate in an implementation. Texas Instruments and/or its</text>
<text x="73.6" y="195.6">licensors do not warrant that the design is production worthy. You should completely validate and test your design implementation to confirm the system functionality for your application.</text>
<text x="202.3" y="193.9">Drawn By:</text>
<text x="202.3" y="195.6">Engineer: Juan Aparicio</text>
<text x="202.3" y="192.2">SVN Rev:</text>
<text x="210.3" y="192.2">Not in version control</text>
<text x="228" y="193.9">File: TIDA-010232-Connectors.SchDoc</text>
<text x="228" y="195.6">Contact: http://www.ti.com/support</text>
<text x="228" y="192.2">Assembly Variant: 001</text>
<text x="260.7" y="192.2">Sheet: 4</text>
<text x="264.2" y="193.9">Size: B</text>
<text x="267.4" y="192.2">of 5</text>
<text x="275.7" y="193.9">http://www.ti.com</text>
</g>
<g font-size="1.5" fill="#000080">
<text x="210.3" y="188.7">TIDA-010232</text>
<text x="224.1" y="190.4">E2</text>
</g>
<g font-size="1.4">
<text x="26.1" y="12.5">1</text>
<text x="74.6" y="12.5">2</text>
<text x="123.3" y="12.5">3</text>
<text x="172.1" y="12.5">4</text>
<text x="220.8" y="12.5">5</text>
<text x="269.5" y="12.5">6</text>
<text x="3.5" y="34.5">A</text>
<text x="67.4" y="35.8">1</text>
<text x="112" y="35.8">21</text>
<text x="159.3" y="35.8">40</text>
<text x="204.8" y="35.8">20</text>
<text x="292.4" y="34.5">A</text>
<text x="67.2" y="37.5">2</text>
<text x="67.2" y="39.3">3</text>
<text x="67.2" y="41">4</text>
<text x="70.5" y="36.6">+3.3V</text>
<text x="70.5" y="38.3">Analog_In</text>
<text x="70.5" y="40">LP_UART_RX</text>
<text x="70.5" y="41.8">LP_UART_TX</text>
<text x="103.2" y="40">Analog_In</text>
<text x="103.2" y="41.8">Analog_In</text>
<text x="106.4" y="38.3">GND</text>
<text x="106.9" y="36.6">+5V</text>
<text x="112" y="37.5">22</text>
<text x="112" y="39.3">23</text>
<text x="112" y="41">24</text>
<text x="159.3" y="41">37</text>
<text x="159.3" y="39.3">38</text>
<text x="159.3" y="37.5">39</text>
<text x="163.4" y="41.8">PWM/GPIO !</text>
<text x="163.4" y="40">PWM/GPIO !</text>
<text x="163.4" y="38.3">PWM/GPIO !</text>
<text x="163.4" y="36.6">PWM/GPIO !</text>
<text x="194.3" y="38.3">PWM/GPIO !</text>
<text x="198.1" y="40">GPIO !</text>
<text x="198.8" y="41.8">GPIO</text>
<text x="199.3" y="36.6">GND</text>
<text x="204.8" y="41">17</text>
<text x="204.8" y="39.3">18</text>
<text x="204.8" y="37.5">19</text>
<text x="67.2" y="42.7">5</text>
<text x="67.2" y="44.4">6</text>
<text x="67.2" y="46.1">7</text>
<text x="67.2" y="47.9">8</text>
<text x="70.5" y="43.5">GPIO !</text>
<text x="70.5" y="45.2">Analog In</text>
<text x="70.5" y="46.9">SPI_CLK</text>
<text x="97.7" y="46.9">Analog_In/I2S_WS</text>
<text x="103.2" y="43.5">Analog_In</text>
<text x="103.2" y="45.2">Analog_In</text>
<text x="112" y="42.7">25</text>
<text x="112" y="44.4">26</text>
<text x="112" y="46.1">27</text>
<text x="112" y="47.9">28</text>
<text x="159.3" y="47.9">33</text>
<text x="159.3" y="46.1">34</text>
<text x="159.3" y="44.4">35</text>
<text x="159.3" y="42.7">36</text>
<text x="163.4" y="46.9">GPIO !</text>
<text x="163.4" y="45.2">Timer_Cap/GPIO !</text>
<text x="163.4" y="43.5">Timer_Cap/GPIO !</text>
<text x="195.7" y="46.9">SPI_MISO</text>
<text x="195.8" y="45.2">SPI_MOSI</text>
<text x="199.5" y="43.5">RST</text>
<text x="204.8" y="47.9">13</text>
<text x="204.8" y="46.1">14</text>
<text x="204.8" y="44.4">15</text>
<text x="204.8" y="42.7">16</text>
<text x="66.4" y="51.3">10</text>
<text x="67.2" y="49.6">9</text>
<text x="70.5" y="48.6">GPIO !</text>
<text x="70.5" y="50.3">I2C_SCL</text>
<text x="70.5" y="52">I2C_SDA</text>
<text x="95" y="50.3">Analog_Out/I2S_SDout</text>
<text x="95.9" y="52">Analog_Out/I2S_SDin</text>
<text x="96.3" y="48.6">Analog_In/I2S_SCLK</text>
<text x="112" y="49.6">29</text>
<text x="112" y="51.3">30</text>
<text x="159.3" y="49.6">32</text>
<text x="159.5" y="51.3">31</text>
<text x="163.4" y="52">GPIO !</text>
<text x="163.4" y="50.3">GPIO !</text>
<text x="163.4" y="48.6">GPIO !</text>
<text x="192.8" y="50.3">SPI_CS/GPIO !</text>
<text x="192.8" y="48.6">SPI_CS/GPIO !</text>
<text x="198.1" y="52">GPIO !</text>
<text x="204.8" y="51.3">11</text>
<text x="204.8" y="49.6">12</text>
<text x="3.5" y="81.7">B</text>
<text x="75" y="83.1">6</text>
<text x="75" y="81.4">7</text>
<text x="75" y="79.6">8</text>
<text x="292.5" y="81.7">B</text>
<text x="75" y="84.8">5</text>
<text x="75" y="86.5">4</text>
<text x="75" y="90">2</text>
<text x="75" y="88.2">3</text>
<text x="147.3" y="87.9">1</text>
<text x="174.8" y="87.9">1</text>
<text x="202.3" y="87.9">1</text>
<text x="75" y="91.6">1</text>
<text x="147.3" y="91.3">2</text>
<text x="174.8" y="91.3">2</text>
<text x="202.3" y="91.3">2</text>
<text x="3.4" y="129">C</text>
<text x="292.4" y="129">C</text>
<text x="3.5" y="176.2">D</text>
<text x="292.4" y="176.2">D</text>
<text x="26.1" y="198.1">1</text>
<text x="74.6" y="198.1">2</text>
<text x="123.3" y="198.1">3</text>
<text x="172.1" y="198.1">4</text>
<text x="220.8" y="198.1">5</text>
<text x="269.5" y="198.1">6</text>
</g>
<g font-size="1.4" fill="#000080">
<text x="145.8" y="84.8">J7</text>
<text x="173.4" y="84.8">J8</text>
<text x="200.9" y="84.8">J6</text>
<text x="145.8" y="96.8">1888687</text>
<text x="173.4" y="96.8">1888687</text>
<text x="200.9" y="96.8">1888687</text>
</g>
<text font-size="1.2" x="274" y="195.7">© Texas Instruments 2021</text>
</svg>
